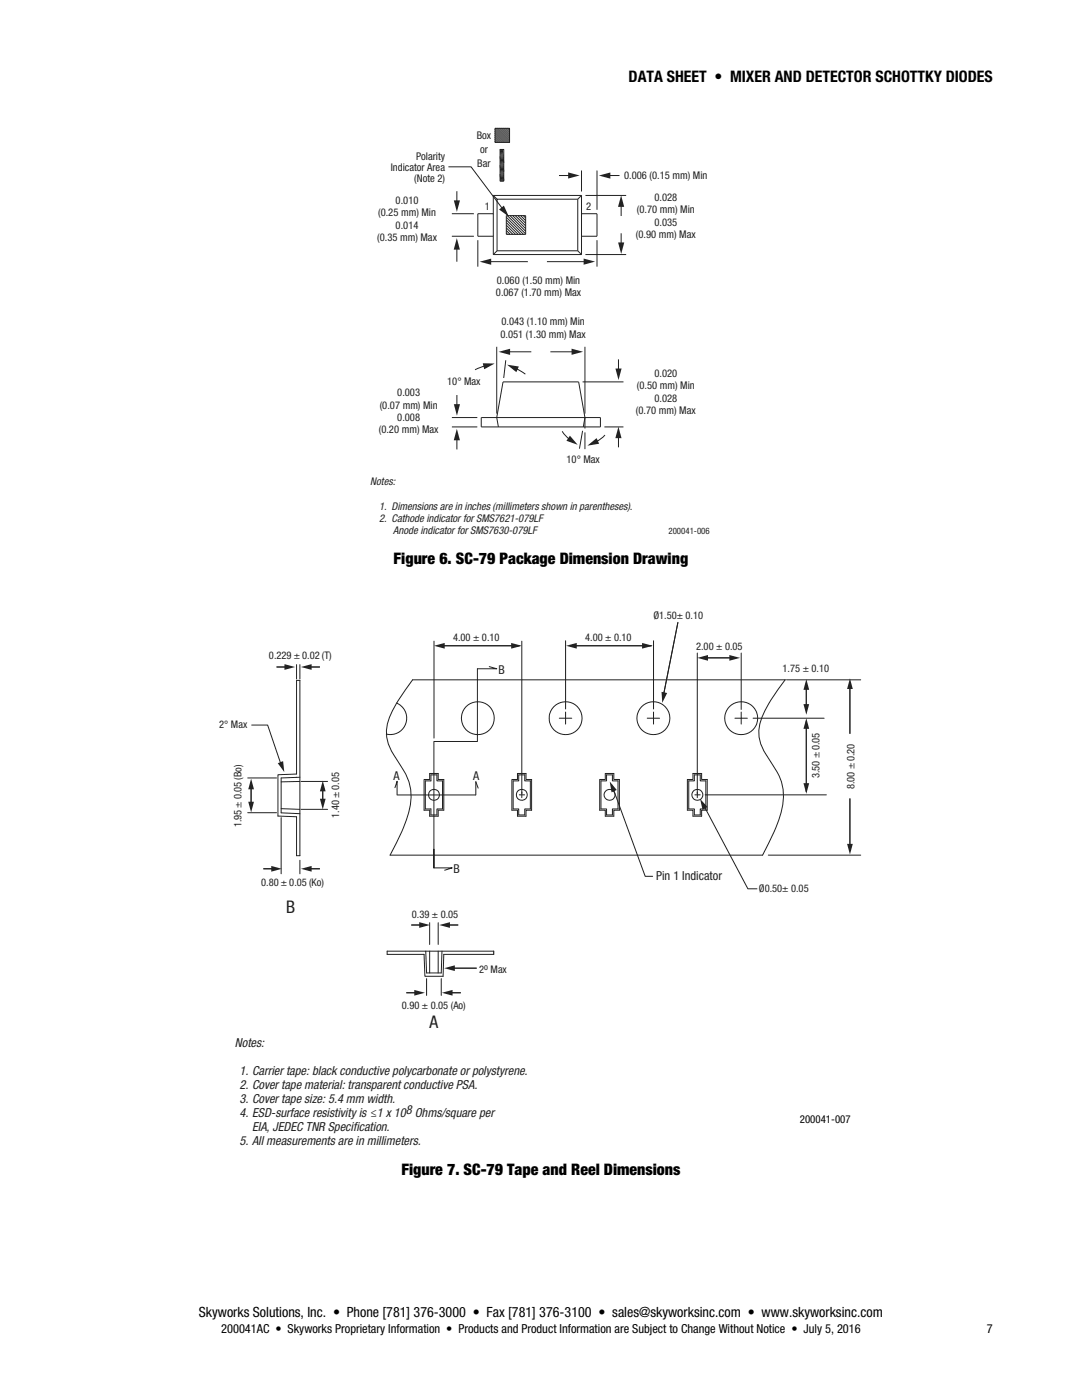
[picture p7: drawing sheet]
<svg xmlns="http://www.w3.org/2000/svg" width="216mm" height="279mm" viewBox="0 0 216 279" stroke-linecap="round" stroke-linejoin="round" font-family="sans-serif">
<path d="M120.7 86.8l-1 .9-.8 .5" fill="none" stroke="#231f20" stroke-width=".2"/>
<path d="M117.2 88.9l1.8-1.5 .6 1.2z" fill="#231f20"/>
<path d="M112.2 86.1l.5 .7 1 .9" fill="none" stroke="#231f20" stroke-width=".2"/>
<path d="M113.7 87l1.6 1.8-2.3-.8z" fill="#231f20"/>
<path d="M96.9 73l-2.1 .8M116.3 86l-.7 3.5M116.7 83.3v2.2M116.7 86.3v3.3" fill="none" stroke="#231f20" stroke-width=".2"/>
<path d="M96.3 72.5l2.4 .1-2.1 1.1z" fill="#231f20"/>
<path d="M102.9 73.5l1.9 1.2" fill="none" stroke="#231f20" stroke-width=".2"/>
<path d="M101.2 72.8l2.3 .3-.5 1.2z" fill="#231f20"/>
<path d="M100.9 71.9l-.4 3.5M123.4 87v2.3" fill="none" stroke="#231f20" stroke-width=".2"/>
<path d="M123.4 85.2l.6 2.2h-1.2z" fill="#231f20"/>
<path d="M123.4 71.7v2.3" fill="none" stroke="#231f20" stroke-width=".2"/>
<path d="M122.8 73.5h1.2l-.6 2.3z" fill="#231f20"/>
<path d="M101.4 70.2h4.6M116.2 76.2h8.2M120.6 85.2h3.8" fill="none" stroke="#231f20" stroke-width=".2"/>
<path d="M99.5 70.2l2.3-.6v1.2z" fill="#231f20"/>
<path d="M109.8 70.2h4.7" fill="none" stroke="#231f20" stroke-width=".2"/>
<path d="M114.1 69.6l2.2 .6-2.2 .6z" fill="#231f20"/>
<path d="M91.2 78.8v2.3M99.1 69.2v13.3M116.7 69.2v13.3" fill="none" stroke="#231f20" stroke-width=".2"/>
<path d="M90.6 80.7h1.2l-.6 2.3z" fill="#231f20"/>
<path d="M91.2 87.4v2.3" fill="none" stroke="#231f20" stroke-width=".2"/>
<path d="M91.2 85.6l.6 2.3h-1.3z" fill="#231f20"/>
<path d="M123.9 46.6v2.2M90.2 83.3h5M90.2 85.2h5" fill="none" stroke="#231f20" stroke-width=".2"/>
<path d="M123.3 48.4h1.3l-.6 2.3z" fill="#231f20"/>
<path d="M123.9 40.9v2.2" fill="none" stroke="#231f20" stroke-width=".2"/>
<path d="M123.9 39l.6 2.3h-1.2z" fill="#231f20"/>
<path d="M111.5 35h2.3M116.8 39h8.1M116.8 50.8h8.1" fill="none" stroke="#231f20" stroke-width=".2"/>
<path d="M113.4 34.4l2.3 .6-2.3 .6z" fill="#231f20"/>
<path d="M121.4 35h2.2" fill="none" stroke="#231f20" stroke-width=".2"/>
<path d="M119.5 35l2.3-.6v1.3z" fill="#231f20"/>
<path d="M116 34v4.2M119.1 34v7.9M97.6 52.2h7.7" fill="none" stroke="#231f20" stroke-width=".2"/>
<path d="M95.7 52.2l2.3-.6v1.2z" fill="#231f20"/>
<path d="M109.1 52.2h7.8" fill="none" stroke="#231f20" stroke-width=".2"/>
<path d="M116.5 51.6l2.3 .6-2.3 .6z" fill="#231f20"/>
<path d="M91.2 38.2v2.2M95.3 47.9v5.3M119.1 47.9v5.3" fill="none" stroke="#231f20" stroke-width=".2"/>
<path d="M90.6 40h1.2l-.6 2.3z" fill="#231f20"/>
<path d="M91.2 49.4v2.8" fill="none" stroke="#231f20" stroke-width=".2"/>
<path d="M91.2 47.5l.6 2.3h-1.3z" fill="#231f20"/>
<g fill="none" stroke="#231f20" stroke-width=".2">
<path d="M98.4 39v11.8M98.4 39l.8 .8M98.4 39h17.6M115.3 39.8h-16.1v10.3M115.3 39.8v10.3M116 39v11.8M116 39l-.7 .8M90.2 42.7h4.4M90.2 47.1h4.4M98.4 42.7h-3.1v4.4h3.1M98.4 50.8h17.6M99.2 50.1l-.8 .7"/>
<path d="M99.2 50.1h16.1M101 43h3.9v3.8h-3.9zM101 46l.8 .8M101 46.5l.3 .3M101 45.5l1.3 1.3M101 44.4l2.4 2.4M101 43.9l2.9 2.9M101 44.9l1.9 1.9M101 43.4l3.4 3.4M101.2 43l3.7 3.7M101.8 43l3.1 3.2M102.3 43l2.6 2.6"/>
<path d="M102.8 43l2.1 2.1M103.4 43l1.5 1.6M103.9 43l1 1M104.4 43l.5 .5M115.3 50.1l.7 .7M116 42.7h3.1v4.4h-3.1M96 83.3h23.8v1.9h-23.8zM99.4 85.2l-.3-1.9 1.3-7.1h15.1l1.2 7.1-.3 1.9"/>
</g>
<path d="M99.6 41.8l.9-.8 1 2.2z" fill="#231f20"/>
<g fill="none" stroke="#231f20" stroke-width=".2">
<path d="M89.5 33.3h4.5l7.4 9.8M98.8 28.2l.2 .2M98.8 27.8l.6 .6M98.8 27l1.4 1.4M98.8 27.4l1 1M98.8 25.6h2.9v2.8h-2.9zM98.8 26.6l1.8 1.8M98.8 26.3l2.1 2.1M98.8 25.9l2.5 2.5M98.9 25.6l2.8 2.8M99.3 25.6l2.4 2.4M99.7 25.6l2 2"/>
<path d="M99.8 29.8h.7v6.3h-.7zM99.8 34.8l.1 1.3M99.8 33.1l.3 3M99.8 31.3l.5 4.8M99.8 29.8l.7 6.2M100 29.8l.5 4.4M100.1 25.6l1.6 1.6M100.2 29.8l.3 2.6M100.5 25.6l1.2 1.2M100.9 25.6l.8 .8M101.3 25.6l.4 .4M50.2 144.7h3.2l2.8 8.2"/>
<path d="M140.1 160.2l9.1 17.2h1.9"/>
</g>
<path d="M86.6 128.9l2.1-.6v1.2z" fill="#231f20"/>
<path d="M103.7 128.9h-15.8" fill="none" stroke="#231f20" stroke-width=".2"/>
<g fill="#231f20">
<path d="M102 128.3l2.1 .6-2.1 .6z"/>
<path d="M113 128.9l2.1-.6v1.2z"/>
</g>
<path d="M130 128.9h-15.8" fill="none" stroke="#231f20" stroke-width=".2"/>
<g fill="#231f20">
<path d="M128.1 128.3l2.1 .6-2.1 .6z"/>
<path d="M139.1 131.3l2.2-.6v1.2z"/>
</g>
<path d="M146.8 131.3h-6.6" fill="none" stroke="#231f20" stroke-width=".2"/>
<g fill="#231f20">
<path d="M145.5 130.7l2.2 .6-2.2 .6z"/>
<path d="M160.3 140.5h1.2l-.6 2.2z"/>
</g>
<path d="M160.9 136.3v5.4" fill="none" stroke="#231f20" stroke-width=".2"/>
<g fill="#231f20">
<path d="M160.9 135.5l.6 2.2h-1.2z"/>
<path d="M160.3 156.3h1.2l-.6 2.1z"/>
</g>
<path d="M160.9 144v14" fill="none" stroke="#231f20" stroke-width=".2"/>
<g fill="#231f20">
<path d="M160.9 143.3l.6 2.2h-1.2z"/>
<path d="M169 168.4h1.2l-.6 2.1z"/>
</g>
<path d="M169.6 136.5v9.9M169.6 159.3v9.9" fill="none" stroke="#231f20" stroke-width=".2"/>
<g fill="#231f20">
<path d="M169.6 135.4l.6 2.1h-1.2z"/>
<path d="M87.7 184.6l2.1-.6v1.2z"/>
</g>
<path d="M91.4 184.6h-2.3" fill="none" stroke="#231f20" stroke-width=".2"/>
<path d="M88.6 193.2l2.2-.5v1.1z" fill="#231f20"/>
<path d="M84.4 184.6h-2.3M95.1 193.2h-5" fill="none" stroke="#231f20" stroke-width=".2"/>
<g fill="#231f20">
<path d="M83.6 184l2.2 .6-2.2 .6z"/>
<path d="M60.1 133.1l2.1-.6v1.2z"/>
</g>
<path d="M57.5 133.1h-2.3M63.8 133.1h-2.3" fill="none" stroke="#231f20" stroke-width=".2"/>
<g fill="#231f20">
<path d="M56.8 132.5l2.1 .6-2.1 .6z"/>
<path d="M60.1 173.4l2.1-.6v1.2z"/>
</g>
<path d="M54.9 173.4h-2.4M63.8 173.4h-2.3" fill="none" stroke="#231f20" stroke-width=".2"/>
<g fill="#231f20">
<path d="M54.1 172.8l2.2 .6-2.2 .6z"/>
<path d="M49.5 160h1.2l-.6 2.1z"/>
</g>
<path d="M50.1 156.9v3.8" fill="none" stroke="#231f20" stroke-width=".2"/>
<g fill="#231f20">
<path d="M50.1 155.4l.6 2.1h-1.2z"/>
<path d="M63.8 159.4h1.2l-.6 2.1z"/>
</g>
<path d="M64.4 156.7v3.8" fill="none" stroke="#231f20" stroke-width=".2"/>
<g fill="#231f20">
<path d="M64.4 155.8l.6 2.1h-1.2z"/>
<path d="M88.2 198.1l2.1-.5v1.1z"/>
</g>
<path d="M81.1 198.1h2.3M89.6 198.1h2.4" fill="none" stroke="#231f20" stroke-width=".2"/>
<g fill="#231f20">
<path d="M82.7 197.6l2.1 .5-2.1 .6z"/>
<path d="M135.3 124.2l-2.9 14.6z"/>
</g>
<path d="M135.3 124.2l-2.9 14.6" fill="none" stroke="#231f20" stroke-width=".2"/>
<g fill="#231f20">
<path d="M132 138.1l1.1 .2-1 2z"/>
<path d="M139.7 159.4l1.5 1.7-1 .5z"/>
<path d="M55.4 152.3l1.1-.4 .2 2.2z"/>
</g>
<path d="M95.3 133.4v14.6h-8.7v25.2v-3.7M97.6 133l1.5 .5h-3.8M78.8 157.2l.4-1.3v2.8M79.3 158.7h15.6M95.4 157.3l-.5-1.3v2.7M86.6 173.2h3.6l-1.5 .5" fill="none" stroke="#231f20" stroke-width=".2"/>
<path d="M121.7 156l1.4 1.7-1.1 .4z" fill="#231f20"/>
<g fill="none" stroke="#231f20" stroke-width=".2">
<path d="M59.2 132.6v2.9M59.2 135.8h.6v35h-.6v-7.8l-3.7-.1v-8.3l3.7-.1zM59.8 132.6v2.9M82.3 135.7h74.4a25.9 25.9 0 0 0-5.1 8.9 7.5 7.5 0 0 0 1.3 6 20.9 20.9 0 0 1 3.2 6.2 14.8 14.8 0 0 1-1.6 9.2l-2.3 4.7h-74.4a34.5 34.5 0 0 0 4-9.9 10.1 10.1 0 0 0-1.9-8.1 12.3 12.3 0 0 1-2.8-6.2 11.5 11.5 0 0 1 2.4-6.7zM86.6 128v19.3M104.1 128v31.2M112.9 127.9v13.6M130.4 127.9v13.6M139.1 130.3v28.9M147.9 130.3v11.3M156.7 135.6v.1M156.9 135.7h14.8"/>
<path d="M49.4 155.3h5.8M59.2 155.1h.1M59.8 156h-3.7M59.8 155.1l-3.7 .2v6.9l3.7 .2M60.1 156h5.3M79.1 140.3a3.3 3.3 0 0 1 1.9 4.1 3.3 3.3 0 0 1-3.9 2.1M85.7 154.4h1.7v1.2h1.2v6.1h-1.2v1.2h-1.7v-1.2h-1.1v-6.1h1.1zM86 154.6h1.2v1.2h1.1v5.6h-1.1v1.2h-1.2v-1.2h-1.1v-5.6h1.1zM103.3 154.4h1.7v1.2h1.1v6.1h-1.1v1.2h-1.7v-1.2h-1.2v-6.1h1.2zM103.5 154.6h1.2v1.2h1.1v5.6h-1.1v1.2h-1.2v-1.2h-1.1v-5.6h1.1zM103.6 158.6h1.1M111.6 143.3h2.5"/>
<path d="M112.9 142.1v2.4M120.8 154.4h1.7v1.2h1.1v6.1h-1.1v1.2h-1.7v-1.2h-1.1v-6.1h1.1zM121 154.6h1.2v1.2h1.1v5.6h-1.1v1.2h-1.2v-1.2h-1.1v-5.6h1.1zM122.1 156.6l6.6 18.3h1.5M129.1 143.3h2.5M130.4 142.1v2.4M138.3 154.4h1.7v1.2h1.1v6.1h-1.1v1.2h-1.7v-1.2h-1.1v-6.1h1.1zM138.6 154.6h1.1v1.2h1.1v5.6h-1.1v1.2h-1.1v-1.2h-1.2v-5.6h1.2zM138.7 158.6h1M140.7 158.6h24.2M146.6 143.3h2.5M147.9 142.1v2.4"/>
<path d="M150.3 143.3h14.1M49.4 162.2h5.8M56.1 163.2v11.2M56.1 161.4l3.7 .1M59.2 162.3v.1M59.8 171.7v2.7M60.1 161.5h5.3M153.3 170.7h18.4M85 189.8l.1 4.4h2.9l.2-4.4M85.1 195.3v3.4M85.7 184.1v4.4M85.7 189.8v4.4"/>
<path d="M87.4 184.1v4.4M87.4 189.8v4.4M88 195.3v3.4M98.5 189.8h-21.2v.7h7.3l.2 4.3h3.6l.2-4.3h9.9"/>
<circle cx="86.6" cy="158.6" r="1.09"/>
<circle cx="95.3" cy="143.3" r="3.3"/>
<circle cx="104.1" cy="158.6" r="1.09"/>
<circle cx="112.9" cy="143.3" r="3.3"/>
<circle cx="121.6" cy="158.6" r="1.09"/>
<circle cx="130.4" cy="143.3" r="3.3"/>
<circle cx="139.2" cy="158.6" r="1.1"/>
<circle cx="147.9" cy="143.3" r="3.3"/>
</g>
<path d="M98.5 189.8v.7" fill="none" stroke="#231f20" stroke-width=".23"/>
<g font-size="3.5" fill="#231f20">
<text x="57.1" y="182.2">B</text>
<text x="85.7" y="205.2">A</text>
</g>
<g font-size="3.2">
<text x="125.4" y="16.4">DATA SHEET • MIXER AND DETECTOR SCHOTTKY DIODES</text>
<text x="78.5" y="112.5">Figure 6. SC-79 Package Dimension Drawing</text>
<text x="80.1" y="234.4">Figure 7. SC-79 Tape and Reel Dimensions</text>
</g>
<text font-size="2.8" x="39.7" y="262.8">Skyworks Solutions, Inc. • Phone [781] 376-3000 • Fax [781] 376-3100 • sales@skyworksinc.com • www.skyworksinc.com</text>
<g font-size="2.5" fill="#231f20">
<text x="130.9" y="175.7">Pin 1 Indicator</text>
<text x="46.9" y="208.9">Notes:</text>
<text x="47.8" y="214.5">1. Carrier tape: black conductive polycarbonate or polystyrene.</text>
<text x="47.8" y="217.3">2. Cover tape material: transparent conductive PSA.</text>
<text x="47.8" y="220.1">3. Cover tape size: 5.4 mm width.</text>
<text x="47.8" y="222.9">4. ESD-surface resistivity is ≤1 x 108Ohms/square per</text>
<text x="50.3" y="225.6">EIA, JEDEC TNR Specif</text>
<text x="70.4" y="225.6">ication.</text>
<text x="47.8" y="228.4">5. All measurements are in millimeters.</text>
</g>
<g font-size="2.5">
<text x="44.1" y="266.1">200041AC • Skyworks Proprietary Information • Products and Product Information are Subject to Change Without Notice • July 5, 2016</text>
<text x="196.9" y="266.1">7</text>
</g>
<g font-size="2.4" fill="#231f20">
<text x="99.5" y="134.4">B</text>
<text x="78.5" y="155.6">A</text>
<text x="94.4" y="155.7">A</text>
<text x="90.5" y="174.2">B</text>
</g>
<text font-size="2.2" fill="#020303" x="159.6" y="224.2">200041-007</text>
<g font-size="2.1" fill="#231f20">
<text x="95.1" y="27.7">Box</text>
<text x="78" y="34.1">Indicator Area</text>
<text x="83" y="32">Polarity</text>
<text x="95.2" y="33.4">Bar</text>
<text x="95.8" y="30.6">or</text>
<text x="124.5" y="35.7">0.006 (0.15 mm) Min</text>
<text x="78.9" y="40.7">0.010</text>
<text x="82.7" y="36.2">(Note 2)</text>
<text x="96.8" y="41.9">1</text>
<text x="116.9" y="41.9">2</text>
<text x="130.6" y="40.1">0.028</text>
<text x="75.5" y="43.2">(0.25 mm) Min</text>
<text x="78.9" y="45.6">0.014</text>
<text x="126.9" y="47.5">(0.90 mm) Max</text>
<text x="127.1" y="42.6">(0.70 mm) Min</text>
<text x="130.6" y="45.1">0.035</text>
<text x="75.3" y="48.1">(0.35 mm) Max</text>
<text x="99" y="59.1">0.067 (1.70 mm) Max</text>
<text x="99.1" y="56.6">0.060 (1.50 mm) Min</text>
<text x="100.1" y="64.9">0.043 (1.10 mm) Min</text>
<text x="99.9" y="67.4">0.051 (1.30 mm) Max</text>
<text x="89.2" y="76.8">10° Max</text>
<text x="127.1" y="77.7">(0.50 mm) Min</text>
<text x="130.6" y="75.2">0.020</text>
<text x="75.8" y="81.6">(0.07 mm) Min</text>
<text x="79.3" y="79.1">0.003</text>
<text x="126.9" y="82.6">(0.70 mm) Max</text>
<text x="130.6" y="80.2">0.028</text>
<text x="75.6" y="86.5">(0.20 mm) Max</text>
<text x="79.3" y="84">0.008</text>
<text x="113" y="92.3">10° Max</text>
<text x="73.9" y="96.8">Notes:</text>
<text x="75.7" y="101.7">1. Dimensions are in inches (millimeters shown in parentheses).</text>
<text x="75.7" y="104.2">2. Cathode indicator for SMS7621-079LF</text>
<text x="78.5" y="106.7">Anode indicator for SMS7630-079LF</text>
<text x="130.4" y="123.6">Ø1.50± 0.10</text>
<text x="53.7" y="131.6">0.229 ± 0.02 (T)</text>
<text x="90.4" y="127.9">4.00 ± 0.10</text>
<text x="116.8" y="127.9">4.00 ± 0.10</text>
<text x="138.9" y="129.6">2.00 ± 0.05</text>
<text x="156.2" y="134.1">1.75 ± 0.10</text>
<text x="43.8" y="145.2">2° Max</text>
<text x="163.5" y="155.3" transform="rotate(-90 163.5 155.3)">3.50 ± 0.05</text>
<text x="170.5" y="157.5" transform="rotate(-90 170.5 157.5)">8.00 ± 0.20</text>
<text x="48.2" y="165.1" transform="rotate(-90 48.2 165.1)">1.95 ± 0.05 (Bo)</text>
<text x="67.7" y="163.2" transform="rotate(-90 67.7 163.2)">1.40 ± 0.05</text>
<text x="52.1" y="176.8">0.80 ± 0.05 (Ko)</text>
<text x="151.4" y="178.1">Ø0.50± 0.05</text>
<text x="82.2" y="183.1">0.39 ± 0.05</text>
<text x="95.6" y="194.1">2 Max</text>
<text x="80.2" y="201.3">0.90 ± 0.05 (Ao)</text>
</g>
<text font-size="1.8" fill="#231f20" x="133.4" y="106.5">200041-006</text>
<text font-size="1.7" fill="#231f20" x="96.6" y="193.5">o</text>
</svg>
